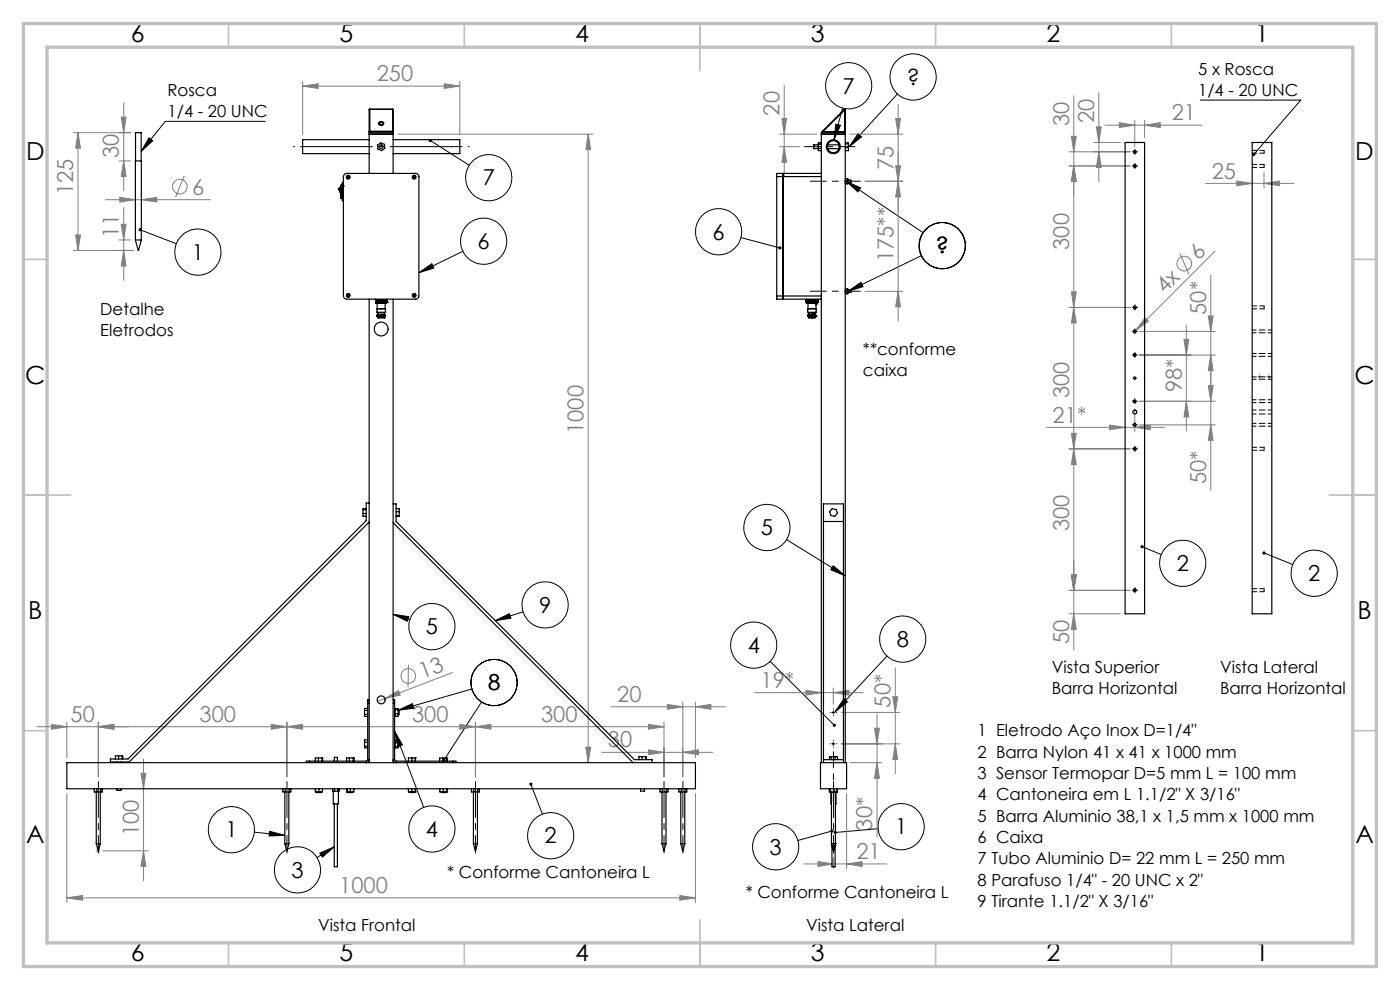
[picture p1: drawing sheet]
<svg xmlns="http://www.w3.org/2000/svg" width="297mm" height="210mm" viewBox="0 0 297 210" stroke-linecap="round" stroke-linejoin="round" font-family="sans-serif">
<g fill="none" stroke="#808080" stroke-width=".21">
<path d="M64.2 18.3l3.3-.5v1zM64.2 17.3v11.3M64.2 18.3h33.3M94.2 17.8l3.3 .5-3.3 .5zM97.5 17.3v11.3M166.4 18.1v19.4M233.1 19.7v18.9M15.6 28.1h12.1M16.5 28.1v25M16.5 28.1l.6 3.3h-1zM25.2 34.1h2.5M25.7 24.8h1l-.5 3.3z"/>
<path d="M26.2 21.8v18.7M26.2 34.1l.5 3.3h-1zM39.1 37.4l-1.8 4.4M84.4 28.5h41.4M124.8 28.5v133.3M124.8 28.5l.5 3.2h-1zM165.4 28.5h7.8M165.4 31.1h4.3M165.9 25.1h1l-.5 3.4zM166.4 31.1l.5 3.3h-1zM180.3 28.5h11.2M190 35.2h1l-.5 3.2z"/>
<path d="M190 25.1h1l-.5 3.4zM190.5 22.1v46M190.5 38.4l.5 3.4h-1zM191.5 38.4h-8M226.8 32.2h12.9M227.3 28.9h1l-.5 3.3zM227.8 20.3v117.6M227.8 35.2l.5 3.3h-1zM232.1 30.2h5.6M232.6 26.9h1l-.5 3.3zM233.1 32.2l.5 3.3h-1zM234.4 26.6h20.6"/>
<path d="M237.5 26l3.2 .6-3.2 .4zM239.7 35.2h-12.9M240.7 25.5v5.7M242.8 26.6l3.3-.6v1zM242.8 25.5v3.7M255.7 38.9h18.8M262.4 38.4l3.2 .5-3.2 .5zM268.1 36.5v3.4M268.1 38.9l3.4-.5v1zM16.1 49.8h1l-.6 3.3zM22.4 42.4h22.2M25.2 50.9h2.5"/>
<path d="M25.4 41.9l3.3 .5-3.3 .5zM25.7 47.6h1l-.5 3.3zM26.2 53.1l.5 3.3h-1zM26.2 44v15.5M28.4 53.1h-12.8M30 42.4l3.3-.5v1zM250.3 53.7l1.9 4.4M256.9 58.3v45.8M257.7 53.3l-17.2 17.2M183.5 61.8h8M190.5 61.8l.5 3.3h-1zM226.8 65.2h12.9"/>
<path d="M227.3 61.9h1l-.5 3.3zM227.8 65.2l.5 3.3h-1zM241.7 70.3h16.1M241.7 75.3h16.1M242.9 67.4l.7 .7-2.7 2zM251.2 72h1l-.5 3.3zM251.7 69v22.5M256.3 67h1.1l-.5 3.3zM256.9 75.3l.5 3.3h-1.1zM222 90.7h25.1M226.8 95.2h12.9M227.3 91.9h1l-.5 3.3z"/>
<path d="M227.8 95.2l.5 3.3h-1zM235.4 90.2l3.3 .5-3.3 .4zM240.7 90.7l3.3-.5v.9zM240.7 86.7v4.9M241.7 90.1h16.1M241.7 85.1h16.1M251.7 85.1l.5 3.3h-1zM256.3 81.8h1.1l-.5 3.3zM256.9 90.1l.5 3.3h-1.1zM226.8 125.2h12.9M226.8 130.2h10.9M227.3 121.9h1l-.5 3.3z"/>
<path d="M227.8 130.2l.5 3.3h-1zM10.9 153.7l3.3 .5-3.3 .5zM14.2 153.2v7.6M20.8 154.2l3.4-.5v1zM20.8 153.2v11.6M57.5 153.7l3.4 .5-3.4 .5zM60.9 154.2l3.3-.5v1zM60.9 153.2v11.6M81.7 148.2l2.9-1.7 .3 1zM81.7 148.2l-1.6 .6M86.6 141v4.8M96 142.7l-14.3 5.5"/>
<path d="M97.5 153.7l3.4 .5-3.4 .5zM100.9 154.2l3.2-.5v1zM100.9 153.2v11.6M124.3 158.5h1l-.5 3.3zM127.6 159.6h23.6M129.6 149.9h24.3M137.5 153.7l3.4 .5-3.4 .5zM137.5 159.1l3.4 .5-3.4 .5zM140.9 154.2h-133.1M140.9 153.2v11.6M141.6 149.4l3.3 .5-3.3 .6zM144.9 159.6l3.3-.5v1z"/>
<path d="M144.9 148.9v15.9M147.5 149.9l3.3-.5v1.1zM147.5 148.9v11.9M160.1 146.9h23M171 146.4l3.2 .5-3.2 .6zM176.8 146.9l3.3-.5v1.1zM176.8 145.9v3.5M178.5 157.8h12.4M178.5 151.1h12.4M185.5 154.5h1l-.4 3.3zM186.1 151.4v26.1M189.4 147.8h1l-.5 3.3z"/>
<path d="M189.9 157.8l.5 3.3h-1zM189.9 141.7v22.4M14.2 168.3v23.1M29.9 164h1l-.5 3.3zM30.4 161v25.8M147.5 168.3v23.1M179.6 168.3v16M180.3 161.8h6.7M186.1 161.8l.4 3.3h-1zM14.2 190.5l3.3-.5v1zM14.2 190.5h133.3M21.8 180.5h9.6"/>
<path d="M30.4 180.5l.5 3.3h-1zM144.2 190l3.3 .5-3.3 .5zM170.5 183.3h17.6M173.5 182.8l3.3 .5-3.3 .5zM176.8 182v2.3M179.6 183.3l3.3-.5v1z"/>
<circle cx="38.2" cy="39.6" r="1.56"/>
<circle cx="251.3" cy="55.9" r="1.56"/>
<circle cx="86.6" cy="143.4" r="1.55"/>
</g>
<g fill="none" stroke="#000" stroke-width=".21">
<path d="M190.4 19.9l-10.2 11.2M31.6 29.2l.8 .7-2.4 2.2zM56.3 25.7h-21.2l-5.1 6.4M91.3 29.8l8.3 5.3M177.3 26.3l1 .3-1.4 3.1zM178.8 22.9l-1.9 6.8M179.5 38.4l16.4 11M179.5 38.4l3.1 1.5-.6 .8zM182 28.4l.8 .6-2.6 2.1zM240.5 35.2h.5M240.5 32.2h.5M240.7 32v.4"/>
<path d="M240.7 35v.4M254.6 21.2h21.3l-9.9 11.6M29.7 48.7l7.7 3M88.9 57.8l2.7-1.9 .4 1zM98.2 53.3l-9.3 4.5M157.2 50.4l8.3 2.2M195.4 54.2l-15.5 7.6M179.9 61.8l2.7-1.9 .5 .9zM240.5 65.2h.5M240.5 70.3h.5M240.5 75.3h.5M240.7 65v.5"/>
<path d="M240.7 70.1v.4M240.7 75.1v.5M240.5 95.2h.5M240.5 90.1h.5M240.5 85.1h.5M240.7 84.9v.5M240.7 89.9v.5M240.7 95v.5M166.9 114.5l12.4 7.7M242.3 115.9l4.1 1.7M268.1 117.3l6.1 2.5M83.4 130.3l3.3 .5-.3 1z"/>
<path d="M83.4 130.3l3.6 1.1M105.1 131.6l3-1.4 .3 1zM111 129.8l-5.9 1.8M176.8 120l2.5 2.2-3.1-1.3zM188.2 139.2l-11 11.8M240.5 125.2h.5M240.7 125v.5M83.7 155.1l1.7 2.9-1 .4zM83.7 155.1l6.2 16.2M84.5 150.7l3-1.4 .3 .9zM100.1 146.1l-15.6 4.6M102.2 148.9l-8 12.3"/>
<path d="M163.4 140.3l13.6 13.5M176.5 151.1h.6M176.5 157.8h.6M176.8 150.8v.7M176.8 157.5v.6M179 148.2l.8 .7-2.6 2.1zM54 176.5l6.4 .7M57.2 176.3l3.2 .9-3.3 .1zM70.9 179.6l-3.7 2.3M112.6 166.3l2.5 6.4M176.5 176.3l-7.2 2M186.3 175.8l-9.1 .8"/>
<path d="M67.8 181l3.1-1.4-2.5 2.2z"/>
<circle cx="180" cy="18.2" r="4.9"/>
<circle cx="193.7" cy="16.3" r="4.9"/>
<circle cx="103.7" cy="37.7" r="4.9"/>
<circle cx="42" cy="53.5" r="4.9"/>
<circle cx="102.6" cy="51.2" r="4.9"/>
<circle cx="152.5" cy="49.2" r="4.9"/>
<circle cx="199.8" cy="52.1" r="4.9"/>
<circle cx="200" cy="52.1" r="4.9"/>
<circle cx="162.7" cy="111.9" r="4.9"/>
<circle cx="250.9" cy="119.5" r="4.9"/>
<circle cx="91.6" cy="132.9" r="4.9"/>
<circle cx="115.6" cy="128.3" r="4.9"/>
<circle cx="159.9" cy="136.9" r="4.9"/>
<circle cx="191.5" cy="135.6" r="4.9"/>
<circle cx="278.8" cy="121.6" r="4.9"/>
<circle cx="104.8" cy="144.8" r="4.9"/>
<circle cx="49.1" cy="176" r="4.9"/>
<circle cx="91.6" cy="175.8" r="4.9"/>
<circle cx="116.8" cy="177.3" r="4.9"/>
<circle cx="164.6" cy="179.6" r="4.9"/>
<circle cx="191.2" cy="175.4" r="4.9"/>
<circle cx="63.1" cy="184.5" r="4.9"/>
</g>
<path d="M20.8 179.9v1.1M20.3 180.5h1M20.5 180.1l.7 .7M21.2 180.1l-.7 .7" fill="none" stroke="#c0c0c0" stroke-width=".21"/>
<g fill="none" stroke="#000" stroke-width=".21" stroke-dasharray="15.2 1.3 1.3 1.3">
<path d="M240.3 35.2h-.1M240.3 32.2h-.1M240.8 34.7v-.1M240.8 35.7v.1M240.8 31.7v-.1M240.8 32.7h.1M241.3 35.2h.1M241.3 32.2h.1M240.2 70.3h.1M240.2 75.3h.1M240.3 65.2h-.1M240.7 69.8v-.1"/>
<path d="M240.7 70.8h.1M240.7 74.8v-.1M240.7 75.8h.1M240.8 64.7v-.1M240.8 65.7v.1M241.2 70.3h.1M241.2 75.3h.1M241.3 65.2h.1M240.2 90.1h.1M240.2 85.1h.1M240.3 95.2h-.1M240.7 89.6h.1"/>
<path d="M240.7 90.6v.1M240.7 84.6h.1M240.7 85.6v.1M240.8 94.7v-.1M240.8 95.7v.1M241.2 90.1h.1M241.2 85.1h.1M241.3 95.2h.1M240.3 125.2h-.1M240.8 124.7v-.1M240.8 125.7v.1M241.3 125.2h.1"/>
<path d="M176.1 151.1h.1M176.1 157.8h.1M176.8 150.4h.1M176.8 151.8h.1M176.8 157.1v-.1M176.8 158.4v.1M177.5 151.1h.1M177.5 157.8h.1"/>
</g>
<path d="M62.2 31.1h37.3" fill="none" stroke="#000" stroke-width=".21" stroke-dasharray="15.2 1.3 1.3 1.3" stroke-dashoffset="-1.5"/>
<path d="M20.9 165.8v15.1M60.9 165.8v15.1M100.9 165.8v15.1M140.9 165.8v15.1M144.9 165.8v15.1M176.8 165.8v15.1" fill="none" stroke="#000" stroke-width=".21" stroke-dasharray="15.2 1.3 1.3 1.3" stroke-dashoffset="7.6"/>
<path d="M170.7 31.1h10.6M182.5 38.4h-10.6M182.5 61.8h-10.6M176.8 170.1v-10.7" fill="none" stroke="#000" stroke-width=".21" stroke-dasharray="15.2 1.3 1.3 1.3" stroke-dashoffset="11.8"/>
<path d="M266.7 79.9h.1M267.2 79.4h.1M267.7 79.9h.1M268.7 79.9h.1M269.2 79.4h.1M269.7 79.9h.1M267.2 80.4v.1M269.2 80.4v.1" fill="none" stroke="#808000" stroke-width=".21" stroke-dasharray="15.2 1.3 1.3 1.3"/>
<path d="M266.9 79.9h.5M267.2 79.7v.5M269 79.9h.5M269.2 79.7v.5" fill="none" stroke="#808000" stroke-width=".21"/>
<path d="M242.8 80.2h-4.1" fill="none" stroke="#c0c0c0" stroke-width=".21" stroke-dasharray="15.2 1.3 1.3 1.3" stroke-dashoffset="15.1"/>
<g fill="none" stroke="#c0c0c0" stroke-width=".35">
<path d="M48.5 5v5M98.5 5v5M148.5 5v10M198.5 5v5M248.5 5v5M5 55h5M287 55h5M5 105h10M282 105h10M5 155h5M287 155h5M148.5 195v10"/>
<path d="M48.5 200v5M98.5 200v5M198.5 200v5M248.5 200v5"/>
</g>
<path d="M5 5h287v200h-287zM10 10h277v190h-277z" fill="none" stroke="#c0c0c0" stroke-width=".7"/>
<g fill="#000">
<path d="M265.8 32.5l-.2 .2 .1 .3 .3-.2-.3 .2a.34 .34 0 0 0 .5 0 .34 .34 0 0 0 0-.5 .34 .34 0 0 0-.4 0zM31.6 29.2l.8 .7-2.4 2.2z"/>
<path d="M57.2 176.3l3.2 .9-3.3 .1zM112.4 166a.35 .35 0 0 0 0 .6 .35 .35 0 0 0 .6-.2 .35 .35 0 0 0-.5-.4l.1 .3zM67.8 181l3.1-1.4-2.5 2.2zM83.7 155.1l1.7 2.9-1 .4zM83.4 130.3l3.3 .5-.3 1zM88.9 57.8l2.7-1.9 .4 1zM91.1 29.5l-.1 .1 .3 .2-.3-.2a.36 .36 0 0 0 .3 .5 .36 .36 0 0 0 .4-.5 .36 .36 0 0 0-.6-.1zM93.9 161l-.1 .2 .2 .3 .2-.3-.2 .3a.33 .33 0 0 0 .5-.1 .33 .33 0 0 0-.1-.5 .33 .33 0 0 0-.5 .1zM84.5 150.7l3-1.4 .3 .9zM105.1 131.6l3-1.4 .3 1zM176.8 153.6l-.1 .1a.33 .33 0 0 0 .1 .4 .33 .33 0 0 0 .4 0l-.2-.3 .2 .3a.33 .33 0 0 0 .1-.5 .33 .33 0 0 0-.5 0zM176.8 120l2.5 2.2-3.1-1.3zM165.2 52.3a.34 .34 0 0 0 .1 .6 .34 .34 0 0 0 .5-.2l-.3-.1 .3 .1a.34 .34 0 0 0-.2-.4 .34 .34 0 0 0-.4 0zM176.2 176.1a.34 .34 0 0 0 .2 .5 .34 .34 0 0 0 .4-.4l-.3 .1 .3-.1-.3-.3zM177 176.3l-.2 .3h.4h-.4a.34 .34 0 0 0 .5 .3 .34 .34 0 0 0 .2-.5 .34 .34 0 0 0-.5-.1zM177.3 26.3l1 .3-1.4 3.1zM179 148.2l.8 .7-2.6 2.1zM179.5 38.4l3.1 1.5-.6 .8zM179.9 61.8l2.7-1.9 .5 .9zM182 28.4l.8 .6-2.6 2.1zM242 115.8l.3 .1-.3-.1a.33 .33 0 0 0 .3 .5 .33 .33 0 0 0 .3-.5 .33 .33 0 0 0-.6 0zM267.9 117.1l.2 .2-.3-.1a.34 .34 0 0 0 .5 .4 .34 .34 0 0 0 .1-.6 .34 .34 0 0 0-.5 .1zM29.5 48.5l.2 .2-.3-.1a.33 .33 0 0 0 .4 .4 .33 .33 0 0 0 .2-.5 .33 .33 0 0 0-.5 0z"/>
</g>
<g fill="#808080">
<path d="M81.7 148.2l2.9-1.7 .3 1z"/>
<path d="M242.9 67.4l.7 .7-2.7 2z"/>
<path d="M30.4 180.5l.5 3.3h-1zM29.9 164h1l-.5 3.3z"/>
<path d="M20.8 154.2l3.4-.5v1zM10.9 153.7l3.3 .5-3.3 .5zM176.8 146.9l3.3-.5v1.1zM171 146.4l3.2 .5-3.2 .6z"/>
<path d="M14.2 190.5l3.3-.5v1zM144.2 190l3.3 .5-3.3 .5zM64.2 18.3l3.3-.5v1zM94.2 17.8l3.3 .5-3.3 .5zM20.8 154.2l3.4-.5v1zM57.5 153.7l3.4 .5-3.4 .5zM60.9 154.2l3.3-.5v1zM97.5 153.7l3.4 .5-3.4 .5zM100.9 154.2l3.2-.5v1zM137.5 153.7l3.4 .5-3.4 .5zM137.5 159.1l3.4 .5-3.4 .5zM144.9 159.6l3.3-.5v1zM141.6 149.4l3.3 .5-3.3 .6zM147.5 149.9l3.3-.5v1.1zM25.4 41.9l3.3 .5-3.3 .5zM30 42.4l3.3-.5v1z"/>
<path d="M237.5 26l3.2 .6-3.2 .4zM242.8 26.6l3.3-.6v1z"/>
<path d="M173.5 182.8l3.3 .5-3.3 .5zM179.6 183.3l3.3-.5v1z"/>
<path d="M262.4 38.4l3.2 .5-3.2 .5zM268.1 38.9l3.4-.5v1z"/>
<path d="M240.7 90.7l3.3-.5v.9zM235.4 90.2l3.3 .5-3.3 .4z"/>
<path d="M124.3 158.5h1l-.5 3.3zM124.8 28.5l.5 3.2h-1zM190.5 38.4l.5 3.4h-1zM190 25.1h1l-.5 3.4zM166.4 31.1l.5 3.3h-1zM165.9 25.1h1l-.5 3.4zM189.9 157.8l.5 3.3h-1zM189.4 147.8h1l-.5 3.3zM186.1 161.8l.4 3.3h-1zM185.5 154.5h1l-.4 3.3zM233.1 32.2l.5 3.3h-1zM232.6 26.9h1l-.5 3.3zM227.8 35.2l.5 3.3h-1zM227.3 28.9h1l-.5 3.3zM256.9 90.1l.5 3.3h-1.1zM256.3 81.8h1.1l-.5 3.3zM16.1 49.8h1l-.6 3.3zM16.5 28.1l.6 3.3h-1zM26.2 34.1l.5 3.3h-1zM25.7 24.8h1l-.5 3.3z"/>
<path d="M190 35.2h1l-.5 3.2zM190.5 61.8l.5 3.3h-1zM227.8 35.2l.5 3.3h-1zM227.3 61.9h1l-.5 3.3zM227.8 65.2l.5 3.3h-1zM227.3 91.9h1l-.5 3.3zM227.8 95.2l.5 3.3h-1zM227.3 121.9h1l-.5 3.3zM227.3 121.9h1l-.5 3.3zM227.8 130.2l.5 3.3h-1zM256.3 67h1.1l-.5 3.3zM256.9 75.3l.5 3.3h-1.1zM251.2 72h1l-.5 3.3zM251.7 85.1l.5 3.3h-1zM25.7 47.6h1l-.5 3.3zM26.2 53.1l.5 3.3h-1z"/>
</g>
<g fill="none" stroke="#000" stroke-width=".25">
<path d="M28.8 34.1v-6h1.2v22.8M30 34.1h-1.3v16.8M64.2 32.6h14.1M64.2 32.6h.1M71.8 40h.1M71.8 40v.1M72.3 39.4h.1M72.3 39.4v2.5M72.4 39.7l-.6 .3M72.4 39.6l-.6 .4M72.4 39.3l-.1 .1M72.4 39.3v.1"/>
<path d="M72.4 39.4v2.5M72.4 39.4h.2M72.4 39.3h.2M72.7 38.7l-.1 .1v3.7l.1 .1M72.7 38.7v3.9M72.7 38.7h.1M72.8 39.4h.1M73.1 37l.3-.2h14.8a.73 .73 0 0 1 .7 .7v25.3a.73 .73 0 0 1-.7 .7h-14.7a.73 .73 0 0 1-.7-.7v-25.3zM78.3 29.6h-14.1v3M78.3 23.3v4.6M78.3 36.8v-8.7h5.1v8.7M78.3 28.5h5.1"/>
<path d="M78.5 23.2l-.2 .1M78.5 27.8v.3l-.2-.2M78.5 27.8l-.2 .1M78.5 23.2h.1M78.5 23.2h4.8M78.5 27.8h4.8M78.5 23.2v4.6M80.1 30.8l.7-.5 .8 .3v.9l-.6 .5-.8-.4zM80.4 26a.53 .53 0 0 1 .6-.2 .53 .53 0 0 1 .3 .6 .54 .54 0 0 1-.6 .2 .54 .54 0 0 1-.3-.6zM80.4 26.3a.4 .4 0 0 1 .5-.4 .4 .4 0 0 1 .3 .5l-.3 .1M80.4 26.3l.5 .2M80.4 26.3h.1"/>
<path d="M80.8 26.5h.1M83.3 23.2l.1 .1M83.3 27.8v.3l.1-.2M83.3 27.8l.1 .1M83.3 23.2h.1M83.3 23.2v4.6M83.4 29.6h14.1v3M83.4 32.6h14.1M83.4 23.3v4.6M97.5 32.6h.1M164.8 37.5h9.4M164.8 37.5v25.3"/>
<path d="M166.1 36.8v.7zM166.1 37.5v25.3M173.6 30.7h-1v.8h1M173.6 31.5h.6M173.6 30.6h.6M174.2 36.8h-9.4v.7M174.2 36.8v.7M174.2 36.8v-8.7h5.1v133.7M174.2 28.5h5.1M174.2 37.5v25.3M174.2 30.3h-.6v1.7h.6M174.5 27.8l.1 .1"/>
<path d="M174.5 27.8l.1 .3v-.2M174.6 27.9h4.6M175.6 30.7h2.4M175.6 31.5h2.4M179.1 23.2l.2 .1M179.1 23.2l.1 .1M179.1 23.2l-4.6 4.6M179.2 27.9h.1M179.2 23.3h.1M179.2 27.9v.2l.1-.2M179.2 23.3v4.6M179.2 23.3l-4.6 4.6"/>
<path d="M179.3 23.3v4.6M179.3 37.9h.5v1.1h-.5M179.3 38.3h.5M179.3 38.8h.5M179.3 30.3h.7v1.7h-.7M179.3 31.3h.7M179.3 30.5h.7M179.8 38.2h.7v.5h-.7M238.7 30.2h4.1v100h-4.1zM265.6 30.2h4.2v100h-4.2zM28.7 50.9h1.3M28.7 50.9l.6 2.2 .7-2.2"/>
<path d="M71.8 40.1l.4 .7 .2 .9-.2-.9-.4-.7M71.8 40.1h.1M72.3 41.9l.1 .2M72.3 41.9h.1M72.4 41.9h.2v.2h-.2M72.4 41.9v.2M72.6 40.7v-.1v.2M72.6 40.5v.4M72.7 42.6h.1M78.3 63.5v98.3M79.6 63.5h2.5M79.7 64.1h.1"/>
<path d="M79.7 63.8h2.3M79.7 64.1h2.4M79.7 63.9l.1 .1M79.7 63.8l.1-.2 .1 .2M79.7 63.7l.1 .1M79.7 64v.1M79.7 63.7l.1 .6 2.2-.1M79.7 63.7h.1M79.7 64h.6M79.7 63.7h2.3M79.7 64h.1M79.8 64.1h.1"/>
<path d="M79.8 63.9l-.1 .1M79.8 63.9v.1M79.8 63.7v.1M79.8 64h.1M79.8 64v.1M79.8 63.9l-.1 .2M79.8 63.7v.4M79.8 63.7h.1M79.8 63.8l.1 .1M79.8 63.7l.1 .1M79.9 64.1h.1M79.9 63.6l-.2 .5"/>
<path d="M79.9 63.6v.6M79.9 64h.1M79.9 63.8h-.1M79.9 63.8l.1 .4v-.2M79.9 63.8l.1 .3M79.9 63.8h.1M79.9 63.6v.1M79.9 63.6l.1 .2M79.9 64.1v.1M79.9 63.7h.1M79.9 64.1l.1 .1M79.9 64l-.1 .1"/>
<path d="M79.9 63.8v.2M80 64.1h.1M80 63.8h.1M80 66.2h1.8M80 65.5h1.8M80 66.9h.1M80 66.9l.1-.2h1.5l.2 .2M80 67.1l.1 .2h1.5l.2-.2M80 67.1h.1M80 63.8v.2M80 66.9v.2M80 66.2l.2 .1"/>
<path d="M80 64.1l-.1 .1M80 63.6v.1M80 63.6l-.1 .2M80 64h.1M80 63.7h.1M80 64.3v1.2M80 63.7l-.1 .3M80 63.6v.2M80 64.1v.1M80 63.6l.2 .5M80 63.6l.1 .2M80 63.6l-.1 .5"/>
<path d="M80.1 64.1h.1M80.1 64h.1M80.1 63.7h.1M80.1 66.9h.8M80.1 67.1h.8M80.1 64l-.1-.2v.4M80.1 64v.2M80.1 66.9h.1M80.1 67.1h.1M80.1 64l-.1 .1M80.1 63.8h.1M80.1 64.2h.1"/>
<path d="M80.1 63.6l.1 .4M80.1 63.8l.1 .1M80.1 64v.1M80.1 63.8l-.1 .3M80.1 63.6l-.2 .5M80.1 63.6l-.1 .5M80.2 67.2h.1M80.2 66.9h.1M80.2 64h.1M80.2 63.7h.1M80.2 63.6l-.1 .6M80.2 64v.1"/>
<path d="M80.2 64.1l-.1 .1M80.2 63.8h-.1M80.2 64.1h.1M80.2 63.7h-.1M80.2 63.6v.6M80.2 63.6l.1 .1M80.2 64.1v.1M80.2 63.6l-.2 .5M80.2 66.3h1.3M80.2 67.3v.1h1.3v-.1M80.2 66.3v.4M80.2 63.6l.1 .2"/>
<path d="M80.2 64l.1 .1M80.3 63.7h.1M80.3 63.7l.1 .4M80.3 64h.1M80.3 63.7l-.2 .4M80.3 64.1h.1M80.3 63.8h.1M80.3 63.6v.6M80.3 64.1v.1M80.3 63.8v.3M80.3 63.8v.1M80.3 63.6l.1 .2"/>
<path d="M80.3 63.8l-.1 .2M80.3 63.6v.1M80.3 64l.1 .1M80.4 64.1h.1M80.4 63.6v.5M80.4 63.6v.1M80.4 63.8v.2M80.4 64h.1M80.4 63.8l-.1 .3M80.4 63.6l-.1 .2M80.4 64h1M80.4 63.8h.1"/>
<path d="M80.4 64v.1M80.4 63.7h.1M80.4 63.7l.1 .3M80.4 64l.1 .1M80.4 63.7v.1M80.5 64.2h-.1M80.5 64.1l-.1 .1M80.5 63.7h-.1M80.5 63.6l-.1 .2M80.5 63.7v-.1l-.1 .6M80.5 64l.1 .1M80.5 63.7l.1 .1"/>
<path d="M80.5 63.6v.5M80.5 64.1h.1M80.5 63.8h.1M80.5 64v.1M80.5 63.7l-.1 .3M80.5 63.8v.1M80.6 64h-.1M80.6 63.6l-.1 .6M80.6 64.2h-.1M80.6 63.7h.1M80.6 64.1l-.1 .1M80.6 63.8v.2"/>
<path d="M80.6 63.6v.1M80.6 63.8l-.1 .2M80.6 63.6l-.1 .1M80.6 63.7l.1 .1M80.6 64l.1 .1M80.6 63.6v.5M80.6 63.8h.1M80.6 64v.1M80.6 63.7v.1M80.6 64.1h.1M80.6 63.8v.1M80.7 64.2h-.1"/>
<path d="M80.7 63.8v.2M80.7 63.7h.1M80.7 64h-.1M80.7 63.6l-.1 .6M80.7 63.6v.1M80.7 63.8l-.1 .2M80.7 63.6l-.1 .1M80.7 64.1l-.1 .1M80.7 63.7l.1-.1v.6M80.7 63.7l.1 .1M80.7 63.6v.5M80.7 64l.1 .1"/>
<path d="M80.7 64v.1M80.7 63.7v.1M80.8 64.1h.1M80.8 64v.1M80.8 64.2h.1M80.8 63.8v.2M80.8 64.1v.1M80.8 63.8l-.1 .2M80.8 63.6v.1M80.8 63.7h.1M80.8 64h.1M80.8 63.6v.5"/>
<path d="M80.8 63.7v.1M80.8 63.7l.1 .1M80.8 64l.1 .1M80.9 66.9h.8M80.9 66.9h.1M80.9 67.1h.1M80.9 67.1h.8M80.9 66.9v.2M80.9 64v.1M80.9 64.1h.1M80.9 63.8l-.1 .2M80.9 63.8l.1 .3"/>
<path d="M80.9 63.7h.1M80.9 63.6l-.1 .1M80.9 64h.1M80.9 64.2h.1M80.9 64.1v.1M80.9 63.6v.5M80.9 63.8h.1M80.9 64.1l.1 .1M81 63.8h.1M81 64.1h.1M81 63.8l-.1-.2v.6M81 63.8v.2"/>
<path d="M81 63.8l-.1 .3M81 64v.1M81 64.1v.1M81 64h.1M81 63.7h.1M81 64v.2M81 63.7v.1M81 64.2h.1M81 63.7l-.1 .2M81 63.7v-.1l-.1 .2M81 63.6v.5M81 64l.1 .1"/>
<path d="M81 64.1l.1 .1M81 63.7l.1 .1M81.1 64.1h.1M81.1 63.8v.2M81.1 63.8l-.1 .2M81.1 64.2h.1M81.1 63.6l-.1 .1M81.1 64v.1M81.1 63.6v.1M81.1 64h.1M81.1 63.7h.1M81.1 64v.2"/>
<path d="M81.1 63.7v.1M81.1 63.6v.5M81.1 64l.1 .1M81.1 63.7l.1 .1M81.2 64h.1M81.2 64.1v.1M81.2 63.6v.6M81.2 64.2h.1M81.2 63.7h.1M81.2 63.8l-.1 .2M81.2 63.8v.2M81.2 63.6l-.1 .1"/>
<path d="M81.2 63.6v.1M81.2 64.1h.1M81.2 63.8v.1M81.2 64v.1M81.2 63.8h.1M81.2 63.6v.5M81.2 64l.1 .1M81.2 63.7v.1M81.2 63.7l.1 .3M81.3 64.2h.1M81.3 63.6v.6M81.3 63.7h.1"/>
<path d="M81.3 64.1v.1M81.3 63.6l-.1 .1M81.3 63.6v.1M81.3 64.1h.1M81.3 64h.1M81.3 63.7l.1-.1v.5M81.3 64l.1 .1M81.3 63.7l-.1 .3M81.3 64v.1M81.3 63.7l.1 .1M81.4 63.8h.1M81.4 63.6l-.1 .1"/>
<path d="M81.4 64v.1M81.4 64.1h.1M81.4 63.8l-.1 .2M81.4 64h.1M81.4 63.8l.1 .3M81.4 63.6l.1 .2M81.4 64.1l.1 .1M81.5 64.1h.1M81.5 63.8h.1M81.5 63.6v.6M81.5 64.1v.1M81.5 63.8l-.1 .1"/>
<path d="M81.5 63.8v.2M81.5 63.6l-.1 .2M81.5 63.6v.1M81.5 63.7h.1M81.5 63.7l-.1 .4M81.5 64v.1M81.5 63.7l.1 .4M81.5 66.3v.4M81.5 63.6v.2M81.5 64l.1 .1M81.6 67.2h.1M81.6 66.9h.1"/>
<path d="M81.6 64.1h.1M81.6 63.6l-.1 .6M81.6 64h.1M81.6 63.6l-.1 .1M81.6 63.6l.1 .5M81.6 64.1l-.1 .1M81.6 63.8h.1M81.6 64v.1M81.6 63.7h.1M81.6 63.6l.1 .6M81.6 63.8v.1M81.6 63.6l-.1 .4"/>
<path d="M81.6 63.6l.2 .5M81.7 64.1h.1M81.7 64h.1M81.7 63.7h.1M81.7 66.9h.1M81.7 67.1h.1M81.7 64v-.2v.4M81.7 64.1v.1M81.7 63.7h-.1M81.7 64v.2M81.7 64v.1M81.7 63.7v.3"/>
<path d="M81.7 63.8h.1M81.7 64.3v1.2M81.7 64.2h.1M81.7 63.6l-.1 .5M81.7 63.6v.1M81.7 63.6l.1 .2M81.7 63.6l.1 .5M81.7 65.5h-1.7v.7M81.7 65.5h.1M81.7 64l.1 .1M81.8 64.1h.1M81.8 63.8h.1"/>
<path d="M81.8 63.8h-.1M81.8 64.1v.1M81.8 65.5v.7M81.8 66.9v.2M81.8 66.2l-.3 .1M81.8 63.6l-.1 .2M81.8 64.1h-.1M81.8 63.8v.3M81.8 63.6v.1M81.8 64h.1M81.8 63.6v.6M81.8 63.8l-.1 .2"/>
<path d="M81.8 63.7h.1M81.8 64l.1 .2M81.8 63.7v.3M81.9 64.1h.1M81.9 64.1l-.1 .1M81.9 64.1l.1 .1M81.9 63.6l-.1 .2M81.9 64v.1M81.9 64l-.1 .1M81.9 63.6v.1M81.9 63.8v.2v-.3l.1 .2M81.9 63.7v.5"/>
<path d="M82 63.8h-.1M82 63.6l-.1 .1M82 64.1v.1M82 64.1h.1M82 64v.1M82 63.7v.1M82 64.2h.1M82 63.9l-.6 .1M82 63.6v.6M82 63.6v.1M82 63.9v.1M82 63.9h.1"/>
<path d="M82.1 63.6l-.1 .6M82.1 64.1l-.1 .1M82.1 63.7l-.1 .1M83.4 63.5v98.3M164.8 62.8v.7h9.4M164.8 62.8h9.4M166.1 62.8v.7zM171 63.5h2.5M171.1 64.1h.1M171.1 63.9h.1M171.1 63.6v.1M171.1 64.1v.1"/>
<path d="M171.1 64.2h.1M171.1 63.7h.1M171.1 64.2l.2 .1M171.1 63.8h2.3M171.1 64.1h2.3M171.1 63.7v.4M171.1 63.7v.5M171.1 63.9v.1M171.1 64h.7M171.2 63.9v.1M171.2 64v.1M171.2 64.1h.1"/>
<path d="M171.2 63.9l.2-.3v.6M171.2 63.7l-.1 .4M171.2 63.6l.1 .2zM171.2 63.8v.4M171.2 64.1l.1 .1M171.2 63.8h.1M171.2 63.7h.1M171.2 64.2h.1M171.2 64h.1M171.3 63.8l-.1 .4M171.3 64.1l-.1 .1M171.3 63.6v.2"/>
<path d="M171.3 64l-.1 .1M171.3 63.8l-.1 .2M171.3 64v.1M171.3 63.9v.1M171.3 63.6l-.1 .2M171.3 64.1h.1M171.3 64v.2M171.3 64.1v.1M171.3 64h.1M171.3 67.1l.2 .2h1M171.3 67.1h.1M171.3 67.1h.5"/>
<path d="M171.3 66.2h1.8M171.3 65.5h1.8M171.3 66.9h.5M171.3 66.9h.1M171.3 65.5v.7M171.3 66.9v.2M171.3 66.2l.3 .1M171.3 64.1l.1 .1M171.3 64l-.1 .2M171.3 63.8v.2M171.3 63.6l.1 .1M171.4 63.8h.1"/>
<path d="M171.4 63.7h.1M171.4 63.8v.1M171.4 63.8l-.1 .3M171.4 63.7l-.1 .4M171.4 64h.1M171.4 63.8v.3M171.4 64l.1 .1M171.4 63.6l.1 .1M171.4 64.1h.1M171.5 63.7h.1M171.5 64.2h.1M171.5 63.7l-.1-.1-.1 .3"/>
<path d="M171.5 64.1v.1M171.5 64h-.1M171.5 63.8v.3M171.5 63.8l-.1 .3M171.5 63.7l-.1 .1M171.5 64.1h.1M171.5 63.6v.6M171.5 63.6l.1 .2M171.5 63.6l.1 .5M171.5 64v.1M171.5 63.6v.1M171.5 64l.1 .2"/>
<path d="M171.5 64h.1M171.5 64.1l.1 .1M171.5 63.7v.1M171.6 64.1h.1M171.6 63.8h.1M171.6 66.9v.2zM171.6 67.1v.1M171.6 63.6l.1 .5M171.6 63.6v.1M171.6 64l-.1 .1M171.6 63.9v.1M171.6 63.8l-.1 .2"/>
<path d="M171.6 63.6l-.1 .2M171.6 63.6l-.1 .1M171.6 64h.1M171.6 63.7h.1M171.6 66.9v.3M171.6 66.3h1.3M171.6 67.3v.1h.7M171.6 66.9h.1M171.6 66.9h.2M171.6 67.2h.2M171.6 63.8v.1M171.6 64.1v.1"/>
<path d="M171.6 66.3v.4M171.6 64v.1M171.6 63.7v.1M171.6 63.8l.1 .1M171.6 63.6l-.1 .4M171.7 63.7l-.1-.1v.6M171.7 63.6v.6M171.7 63.7l.1 .2M171.7 64l-.1 .1M171.7 63.7l-.1 .3M171.7 63.8h-.1M171.7 64.1h.1"/>
<path d="M171.7 64l-.1 .2M171.7 64.1v.1M171.7 63.8h.1M171.7 63.6v.2M171.7 63.8l.1 .3M171.7 63.6l.1 .2M171.7 63.6v.1M171.7 63.8v.2M171.8 64.1h.1M171.8 64h.1M171.8 64.1v.1M171.8 63.8h-.1"/>
<path d="M171.8 64l-.1 .1M171.8 63.6v.6M171.8 63.6l.1 .1M171.8 63.8l.1 .2M171.8 63.6l-.1 .2M171.8 63.8v.2M171.8 67.1h.7M171.8 66.9h.7M171.8 64h1M171.8 63.8h.1M171.8 66.9h.1M171.8 67.1h.1"/>
<path d="M171.9 64.1h.1M171.9 64h.1M171.9 63.7h.1M171.9 64l-.1 .1M171.9 64v.1M171.9 63.7v.3M171.9 63.7l-.1 .1M171.9 64.2h.1M171.9 64.1v.1M171.9 63.6l-.1 .2M171.9 63.6v.5M171.9 64l.1 .1"/>
<path d="M171.9 63.7v-.1v.6M171.9 63.7l.1 .1M171.9 63.8h.1M172 64v.1M172 63.8l-.1 .1M172 64.1h.1M172 64.2h.1M172 64.1v.1M172 64h.1M172 63.8l-.1 .2M172 63.8v.2M172 63.7h.1"/>
<path d="M172 63.6l-.1 .1M172 63.7l.1 .1M172 63.7h.2M172 63.7v-.1v.6M172 63.6v.5M172 64l.1 .1M172 63.8h.1M172 63.7v.1M172.1 63.8l-.1 .1M172.1 64v.1M172.1 64.1h.1M172.1 63.6v.6"/>
<path d="M172.1 64.1v.1M172.1 64h.1M172.1 63.8l-.1 .2M172.1 63.8l.1 .2M172.1 64.2h.1M172.1 63.7h.1M172.2 63.7v.1M172.2 64l-.1 .1M172.2 63.6v.5M172.2 63.7l-.1 .1M172.2 63.8h.1M172.2 64v.1"/>
<path d="M172.2 64.1h.1M172.2 63.6v.1M172.2 63.8v.2M172.2 63.6l.1 .1M172.2 63.6v.6M172.2 63.7h.1M172.2 64h.1M172.2 63.8l.1 .2M172.2 64.1v.1M172.2 64.2h.1M172.3 66.6h.6M172.3 64v.1"/>
<path d="M172.3 63.6v.5M172.3 64.1h.1M172.3 64l-.1 .1M172.3 63.7l-.1 .1M172.3 63.7v.1M172.3 63.8h.1M172.3 63.8v.1M172.3 63.6v.6M172.3 63.7h.1M172.3 63.6v.1M172.3 63.6l.1 .2M172.3 63.8l.1 .2"/>
<path d="M172.3 63.8v.2M172.3 64h.1M172.3 64.1v.1M172.3 64.2h.1M172.4 63.6v.5M172.4 64v.1M172.4 64.1h.1M172.4 63.8h.1M172.4 64l-.1 .1M172.4 63.6l-.1 .2M172.4 63.8v.1M172.4 63.7h.1"/>
<path d="M172.4 63.8v.2M172.4 63.8l.1 .3M172.4 64h.1M172.4 64.2h.1M172.4 64.1v.1M172.5 63.6v.5M172.5 63.8h.1M172.5 64.1v.1M172.5 64.1h.1M172.5 66.8v.3M172.5 66.7h-1l-.2 .2M172.5 66.7v.2"/>
<path d="M172.5 67.1v.2M172.5 63.8l-.1-.2v.6M172.5 63.8v.2M172.5 63.6l-.1 .2M172.5 64v.1M172.5 66.9v.2M172.5 63.8l-.1 .3M172.5 63.6v.1M172.5 63.6l.1 .1M172.5 63.8l.1 .2M172.5 66.7h.1M172.5 67.3h.1"/>
<path d="M172.5 66.8v.2M172.5 67l.1 .2M172.5 66.8h.1M172.5 64h.1M172.5 63.7h.1M172.5 64v.2M172.5 64.2h.1M172.5 63.7v.1M172.6 66.7l.2 .1M172.6 66.7l.5 .2M172.6 64.1v.1M172.6 63.7l-.1 .2"/>
<path d="M172.6 63.6v.5M172.6 63.7v.1M172.6 64l-.1 .1M172.6 64v.1M172.6 67.2h.1M172.6 66.8h.1M172.6 64.1h.1M172.6 67v.2M172.6 66.8v.2M172.6 64.2h.1M172.6 63.7h.1M172.6 64h.1"/>
<path d="M172.6 63.6v.6M172.6 63.6v.1M172.6 63.8l.1 .2M172.6 63.6l.1 .1M172.6 63.8v.2M172.6 67h.1M172.7 63.8h-.1M172.7 63.7v-.1v.6M172.7 63.7l-.1 .1M172.7 63.6v.5M172.7 63.7l.1 .3M172.7 64l-.1 .1"/>
<path d="M172.7 64.1h-.1M172.7 64v.1M172.7 64.2h.1M172.7 63.6l.1 .2M172.7 63.7h.1M172.7 64.1l.1 .1M172.8 64.1h.1M172.8 63.7h.1M172.8 64h.1M172.8 63.7h-.1M172.8 64l-.1 .1M172.8 63.7v.1"/>
<path d="M172.8 64v.1M172.8 63.8h.1M172.8 63.6v.1M172.8 63.6l-.1 .4M172.8 66.8v.4M172.8 67.2l-.2 .1M172.8 66.8l.3 .1M172.8 63.6v.5M172.8 63.8v.2M172.8 63.8l.1-.2 .1 .4M172.8 63.6l.1 .4M172.8 63.8l.1 .3"/>
<path d="M172.9 64h.1M172.9 64h.5M172.9 64.1v.1M172.9 63.8h.1M172.9 64l-.1 .1M172.9 64.1h.1M172.9 67.3v.1h-.6M172.9 66.6h-.6v.8M172.9 66.3v.4M172.9 63.8v.1M172.9 63.8l.1 .3M172.9 63.7h.1"/>
<path d="M172.9 63.8v.2M172.9 63.8v.4M172.9 64l.1 .1M172.9 63.7l.1 .1M173 63.8h.1M173 63.6l-.1 .2M173 64.1h-.1M173 63.8v.2M173 64.1h.1M173 63.7h.1M173 64.1v.1M173 64v.2"/>
<path d="M173 63.6v.2M173 63.7v-.1l-.2 .5M173 64l-.1 .1M173 63.7v.1M173 63.7l.1 .4M173 63.6l.1 .5M173 63.6v.1M173 63.6l-.1 .5M173 64l.1 .1M173.1 64.3v.3M173.1 64h.1M173.1 63.6l.1 .5"/>
<path d="M173.1 64.6h.1M173.1 64.1h.1M173.1 65.5h-1.8M173.1 65.5h.1M173.1 63.6v.5M173.1 64.6v.9M173.1 63.6l.2 .5-.1 .1M173.1 64v.1M173.1 63.8h.1M173.1 67.1l-.3 .1M173.1 67.1h.1M173.1 67.1l-.5 .2"/>
<path d="M173.1 63.7v.5M173.1 65.5v.7M173.1 66.9v.2M173.1 66.2l-.2 .1M173.1 63.8v.1M173.2 64h.1M173.2 64v.1M173.2 63.6l-.1 .1M173.2 63.6l.1 .2M173.2 64.3h-1.8v1.2M173.2 64.1h.1M173.2 64.1l-.1 .1"/>
<path d="M173.2 63.7h.1M173.2 64v.2M173.2 64l.1 .1M173.2 64.1l.1 .1M173.2 63.6v.2M173.2 63.6l.1 .1M173.3 63.6l-.1 .6M173.3 64.2h-.1M173.3 64h-.1M173.3 63.6v.1M173.3 64.1h.1M173.3 63.8l-.1 .2"/>
<path d="M173.3 63.7h.1M173.3 63.9v.3M173.3 64l.1 .1M173.3 63.7v.3M173.3 63.7l.1 .2M173.4 64.1h.1M173.4 63.7v.5M173.4 63.6v.6M173.4 64h-.1M173.4 63.8h.1M173.4 63.7h-2.2M173.4 64v.1"/>
<path d="M173.4 64.2l-.2 .1M173.4 63.9h.1M173.4 63.7v.1M173.4 63.9v.1M173.4 64.1v.1M173.4 64.2h.1M174.2 62.8v.7M174.2 63.5v98.3M179.3 61.3h.5v1h-.5M179.3 61.6h.5M179.3 62.1h.5M179.8 61.5h.7v.5h-.7"/>
<path d="M77 108.1h.7M77 108.9h.7M77.7 107.9h-.7v1.6h.7M78.3 106.7h-.6v3.7l-50.5 50.6h-3.8v.6h4l50.9-50.9M83.4 110.9l50.9 50.9M83.4 106.9h.6v3.7l50.6 50.5h3.7v.7M84 107.9h.7v1.6h-.7M84 109.4h.7M84 108.5h.7M174.7 110.6h4.2M176.5 107.9l.9 .2 .3 .8-.6 .6-.8-.1-.3-.9zM77.3 151.5h.7"/>
<path d="M77.3 157.4h.7M77.3 150.7h.7M77.3 158.3h.7M78 149.1v12.1l-.1 .2-12.2 .1M78 156.9h-.7v1.7h.7M78 150.3h-.7v1.7h.7M78 149.1h.3M78.3 148.4h-.3v.7M83.4 148.4h.3v.7M83.4 149.1h.3M83.7 149.1l.1 12.3 12.3 .1M83.7 151.5h.1"/>
<path d="M83.7 150.7h.1M83.7 158.2h.1M83.7 157.4h.1M83.8 157h.7v1.6h-.7zM83.8 150.3h.7v1.6h-.7zM83.8 157.5h.7M83.8 158.4h.7M83.8 150.5h.7M83.8 151.4h.7M84.5 150.7h.2v.8h-.2M84.5 157.4h.2v.8h-.2M14.2 161.8h133.3v5.5h-133.3z"/>
<path d="M20 167.3v.7h1.7v-.7M20.4 179h.9M20.4 179l.4 1.5 .5-1.5M20.4 168v11M20.5 167.3v.7M21.3 168v11M21.4 167.3v.7M24.5 161v-.7h1.5v.7M24.8 167.3v.4h.8v-.4M24.8 161.6v.2M25.2 160.3v.7M25.6 161.6v.2"/>
<path d="M25.9 160.3v.7M60 167.3v.7h1.7v-.7M60.4 179h.9M60.4 179l.4 1.5 .5-1.5M60.4 168v11M60.5 167.3v.7M61.3 168v11M61.3 167.3v.7M65.7 161.5h-.7v.3M65.7 161.5v.3M66.9 161.5v-.7h1.5v.7M66.9 168h.1"/>
<path d="M66.9 167.3v.7M67.3 168v.1h.8v-.1M67.6 160.8v.7M67.7 167.3v.7M68.3 160.8v.7M68.4 167.3v.7h-1.5M70.6 167.3v.5h1.3v-.5M70.7 167.8v2.7h1.1v-2.7M70.9 161.5v-.9h.6l.1 .9M70.9 170.5v13.4h.7v-13.4M71 167.3v.5M71.6 167.3v.5"/>
<path d="M73.5 161.5v-.7h1.6v.7M73.6 168h.1M73.6 167.3v.7M73.9 168v.1h.8v-.1M74.1 160.8v.7M74.3 167.3v.7M74.9 160.8v.7M75.1 167.3v.7h-1.5M78.3 161.1a.61 .61 0 0 1-.7 .7M83.4 161.1a.61 .61 0 0 0 .7 .7M86.6 167.3v.7h1.5M87 168v.1h.8v-.1"/>
<path d="M87.4 160.8v.7M87.4 167.3v.7M88.1 168h.1M88.1 160.8h.1M88.1 160.8h-1.5v.7M88.1 160.8v.7M88.1 167.3v.7M93.3 161.5v-.7h1.6v.7M93.3 167.3v.7h1.5M93.7 168v.1h.8v-.1M93.9 160.8v.7M94.1 167.3v.7"/>
<path d="M94.7 160.8v.7M94.8 168h.1M94.8 167.3v.7M96.1 161.5h.6v.3M96.1 161.5v.3M100 167.3v.7h1.7v-.7M100.4 179h.9M100.4 179l.4 1.5 .5-1.5M100.4 168v11M100.5 167.3v.7M101.3 168v11M101.4 167.3v.7"/>
<path d="M135.5 161.1v-.6h1.6v.6M135.9 167.3v.5h.8v-.5M136.2 160.5v.6M137 160.5v.6M140 167.3v.7h1.7v-.7M140.4 179h.9M140.4 179l.4 1.5 .5-1.5M140.4 168v11M140.5 167.3v.7M141.3 168v11M141.4 167.3v.7M144 167.3v.7h1.7v-.7"/>
<path d="M144.4 179h.9M144.4 179l.4 1.5 .5-1.5M144.4 168v11M144.5 167.3v.7M145.3 168v11M145.3 167.3v.7M174.1 161.8h5.5v5.5h-5.5zM174.7 161.8v-54.9h4.2v54.9M174.7 161.1h4.2M175.9 167.3v.7h1.7v-.7M176 161.1v-.6h1.7v.6M176 167.3v.7"/>
<path d="M176.1 167.3v.7M176.3 168l.1 2.5M176.3 160.5v.6M176.4 168.1h.1M176.4 179h.8M176.4 168v11M176.4 179l.4 1.5M176.5 179.3v4.6h.6M176.9 167.3v.7M177.2 160.5v.6M177.2 179.3v4.6M177.2 179h.1"/>
<path d="M177.2 179l-.4 1.5M177.2 168v11M177.3 168l-.1 2.5M177.6 167.3v.7M176.8 180.5h.1M177.1 183.9h.1"/>
<circle cx="73.9" cy="37.6" r=".13"/>
<circle cx="73.9" cy="37.6" r=".27"/>
<circle cx="73.9" cy="37.6" r=".4"/>
<circle cx="73.9" cy="37.6" r=".29"/>
<circle cx="80.9" cy="31.1" r=".39"/>
<circle cx="87.9" cy="37.6" r=".39"/>
<circle cx="87.9" cy="37.6" r=".13"/>
<circle cx="87.9" cy="37.6" r=".29"/>
<circle cx="87.9" cy="37.6" r=".26"/>
<circle cx="176.8" cy="31.1" r="1.28"/>
<circle cx="176.8" cy="31.1" r="1.48"/>
<circle cx="240.8" cy="35.2" r=".31"/>
<circle cx="240.8" cy="32.2" r=".31"/>
<circle cx="73.9" cy="62.7" r=".13"/>
<circle cx="73.9" cy="62.7" r=".27"/>
<circle cx="73.9" cy="62.7" r=".4"/>
<circle cx="73.9" cy="62.7" r=".31"/>
<circle cx="80.2" cy="67" r=".14"/>
<circle cx="80.2" cy="67" r=".11"/>
<circle cx="80.9" cy="69.8" r="1.47"/>
<circle cx="81.6" cy="67" r=".11"/>
<circle cx="81.6" cy="67" r=".15"/>
<circle cx="87.9" cy="62.7" r=".3"/>
<circle cx="87.9" cy="62.7" r=".39"/>
<circle cx="87.9" cy="62.7" r=".13"/>
<circle cx="87.9" cy="62.7" r=".26"/>
<circle cx="240.7" cy="75.3" r=".31"/>
<circle cx="240.7" cy="70.3" r=".29"/>
<circle cx="240.8" cy="65.2" r=".32"/>
<circle cx="240.7" cy="85.1" r=".31"/>
<circle cx="240.7" cy="90.1" r=".29"/>
<circle cx="240.7" cy="80.2" r=".25"/>
<circle cx="240.8" cy="95.2" r=".32"/>
<circle cx="240.8" cy="87.4" r=".43"/>
<circle cx="240.8" cy="125.2" r=".31"/>
<circle cx="80.9" cy="148.5" r=".84"/>
</g>
<path d="M268.2 35.5v-.6M268.2 32.5v-.6M268.2 65.5v-.6M268.2 94.9v.6M268.2 124.9v.6" fill="none" stroke="#000" stroke-width=".21" stroke-dasharray="1.3 .6"/>
<path d="M265.7 70.6h4.1M265.7 75.6h4.1M269.8 70h-4.1M269.8 75h-4.1M269.8 79.9h-4.1M265.7 87.8h4.1M265.7 90.4h4.1M265.7 85.4h4.1M265.7 80.4h4.1M269.8 87h-4.1M269.8 89.8h-4.1M269.8 84.8h-4.1" fill="none" stroke="#000" stroke-width=".21" stroke-dasharray="1.3 .6" stroke-dashoffset=".5"/>
<path d="M265.7 35.5h2.5M265.7 32.5h2.5M268.2 34.9h-2.5M268.2 31.9h-2.5M265.7 65.5h2.5M268.2 64.9h-2.5M265.7 95.5h2.5M268.2 94.9h-2.5M265.7 125.5h2.5M268.2 124.9h-2.5" fill="none" stroke="#000" stroke-width=".21" stroke-dasharray="1.3 .6" stroke-dashoffset=".3"/>
<g font-size="5.3">
<text x="27.8" y="8.9">6</text>
<text x="72" y="8.9">5</text>
<text x="122" y="8.9">4</text>
<text x="172" y="8.9">3</text>
<text x="222" y="8.9">2</text>
<text x="266.3" y="8.9">1</text>
<text x="5.5" y="33.9">D</text>
<text x="287.5" y="33.9">D</text>
<text x="5.3" y="81.4">C</text>
<text x="287.3" y="81.4">C</text>
<text x="6" y="131.4">B</text>
<text x="288" y="131.4">B</text>
<text x="5.5" y="178.9">A</text>
<text x="287.5" y="178.9">A</text>
<text x="27.8" y="203.9">6</text>
<text x="72" y="203.9">5</text>
<text x="122" y="203.9">4</text>
<text x="172" y="203.9">3</text>
<text x="222" y="203.9">2</text>
<text x="266.3" y="203.9">1</text>
</g>
<g font-size="4.7" fill="#808080">
<text x="79.9" y="17.2">250</text>
<text x="165.4" y="24.5" transform="rotate(-90 165.4 24.5)">20</text>
<text x="226.8" y="26.8" transform="rotate(-90 226.8 26.8)">30</text>
<text x="232.1" y="26.1" transform="rotate(-90 232.1 26.1)">20</text>
<text x="248.6" y="25.5">21</text>
<text x="25.2" y="33.5" transform="rotate(-90 25.2 33.5)">30</text>
<text x="15.6" y="41.4" transform="rotate(-90 15.6 41.4)">125</text>
<text x="40.7" y="41.3">6</text>
<text x="189.5" y="36" transform="rotate(-90 189.5 36)">75</text>
<text x="257.1" y="37.9">25</text>
<text x="25.2" y="50.4" transform="rotate(-90 25.2 50.4)">11</text>
<text x="226.8" y="53" transform="rotate(-90 226.8 53)">300</text>
<text x="189.5" y="55.7" transform="rotate(-90 189.5 55.7)">175**</text>
<text x="254.3" y="55.3" transform="rotate(-45 254.3 55.3)">6</text>
<text x="247.1" y="62.4" transform="rotate(-45 247.1 62.4)">4x</text>
<text x="255.8" y="66.8" transform="rotate(-90 255.8 66.8)">50*</text>
<text x="250.7" y="83.2" transform="rotate(-90 250.7 83.2)">98*</text>
<text x="223.3" y="89.6">21*</text>
<text x="226.8" y="84.4" transform="rotate(-90 226.8 84.4)">300</text>
<text x="123.8" y="92.1" transform="rotate(-90 123.8 92.1)">1000</text>
<text x="255.8" y="102.8" transform="rotate(-90 255.8 102.8)">50*</text>
<text x="226.8" y="112.7" transform="rotate(-90 226.8 112.7)">300</text>
<text x="226.8" y="136.6" transform="rotate(-90 226.8 136.6)">50</text>
<text x="89.6" y="144" transform="rotate(-21 89.6 144)">13</text>
<text x="130.9" y="148.9">20</text>
<text x="161.3" y="145.9">19*</text>
<text x="15" y="153.1">50</text>
<text x="42.3" y="153.1">300</text>
<text x="87.4" y="153.1">300</text>
<text x="114.8" y="153.1">300</text>
<text x="188.9" y="150.1" transform="rotate(-90 188.9 150.1)">50*</text>
<text x="129" y="158.6">30</text>
<text x="29.4" y="177.3" transform="rotate(-90 29.4 177.3)">100</text>
<text x="185.1" y="176.2" transform="rotate(-90 185.1 176.2)">30*</text>
<text x="181.7" y="182.2">21</text>
<text x="72" y="189.4">1000</text>
</g>
<g font-size="4.7">
<text x="192.3" y="18">?</text>
<text x="178.8" y="19.8">7</text>
<text x="102.4" y="39.3">7</text>
<text x="101.3" y="52.8">6</text>
<text x="151.2" y="50.8">6</text>
<text x="198.6" y="53.8">?</text>
<text x="40.7" y="55.1">1</text>
<text x="161.4" y="113.5">5</text>
<text x="249.6" y="121.1">2</text>
<text x="277.5" y="123.2">2</text>
<text x="114.4" y="129.9">9</text>
<text x="90.4" y="134.6">5</text>
<text x="190.2" y="137.2">8</text>
<text x="158.6" y="138.5">4</text>
<text x="103.5" y="146.4">8</text>
<text x="47.8" y="177.6">1</text>
<text x="90.4" y="177.5">4</text>
<text x="115.5" y="178.9">2</text>
<text x="189.9" y="177">1</text>
<text x="163.3" y="181.3">3</text>
<text x="61.8" y="186.2">3</text>
</g>
<g font-size="3.5">
<text x="254.2" y="15.9">5 x Rosca</text>
<text x="35.5" y="20.4">Rosca</text>
<text x="254.2" y="20.4">1/4 - 20 UNC</text>
<text x="35.5" y="24.9">1/4 - 20 UNC</text>
<text x="21.3" y="66.8">Detalhe</text>
<text x="21.3" y="71.3">Eletrodos</text>
<text x="183.1" y="75.3">**conforme</text>
<text x="183.1" y="79.8">caixa</text>
<text x="223.1" y="142.7">Vista Superior</text>
<text x="258.8" y="142.7">Vista Lateral</text>
<text x="223.1" y="147.3">Barra Horizontal</text>
<text x="258.8" y="147.3">Barra Horizontal</text>
<text x="207.4" y="156.2">1 Eletrodo Aço Inox D=1/4&quot;</text>
<text x="207.4" y="160.7">2 Barra Nylon 41 x 41 x 1000 mm</text>
<text x="207.4" y="165.3">3 Sensor Termopar D=5 mm L = 100 mm</text>
<text x="207.4" y="169.8">4 Cantoneira em L 1.1/2&quot; X 3/16&quot;</text>
<text x="207.4" y="174.3">5 Barra Aluminio 38,1 x 1,5 mm x 1000 mm</text>
<text x="207.4" y="178.8">6 Caixa</text>
<text x="207.4" y="183.4">7 Tubo Aluminio D= 22 mm L = 250 mm</text>
<text x="94.9" y="186.2">* Conforme Cantoneira L</text>
<text x="158.2" y="190.5">* Conforme Cantoneira L</text>
<text x="207.4" y="187.9">8 Parafuso 1/4&quot; - 20 UNC x 2&quot;</text>
<text x="67.5" y="197.5">Vista Frontal</text>
<text x="171" y="197.5">Vista Lateral</text>
<text x="207.4" y="192.4">9 Tirante 1.1/2&quot; X 3/16&quot;</text>
</g>
</svg>
